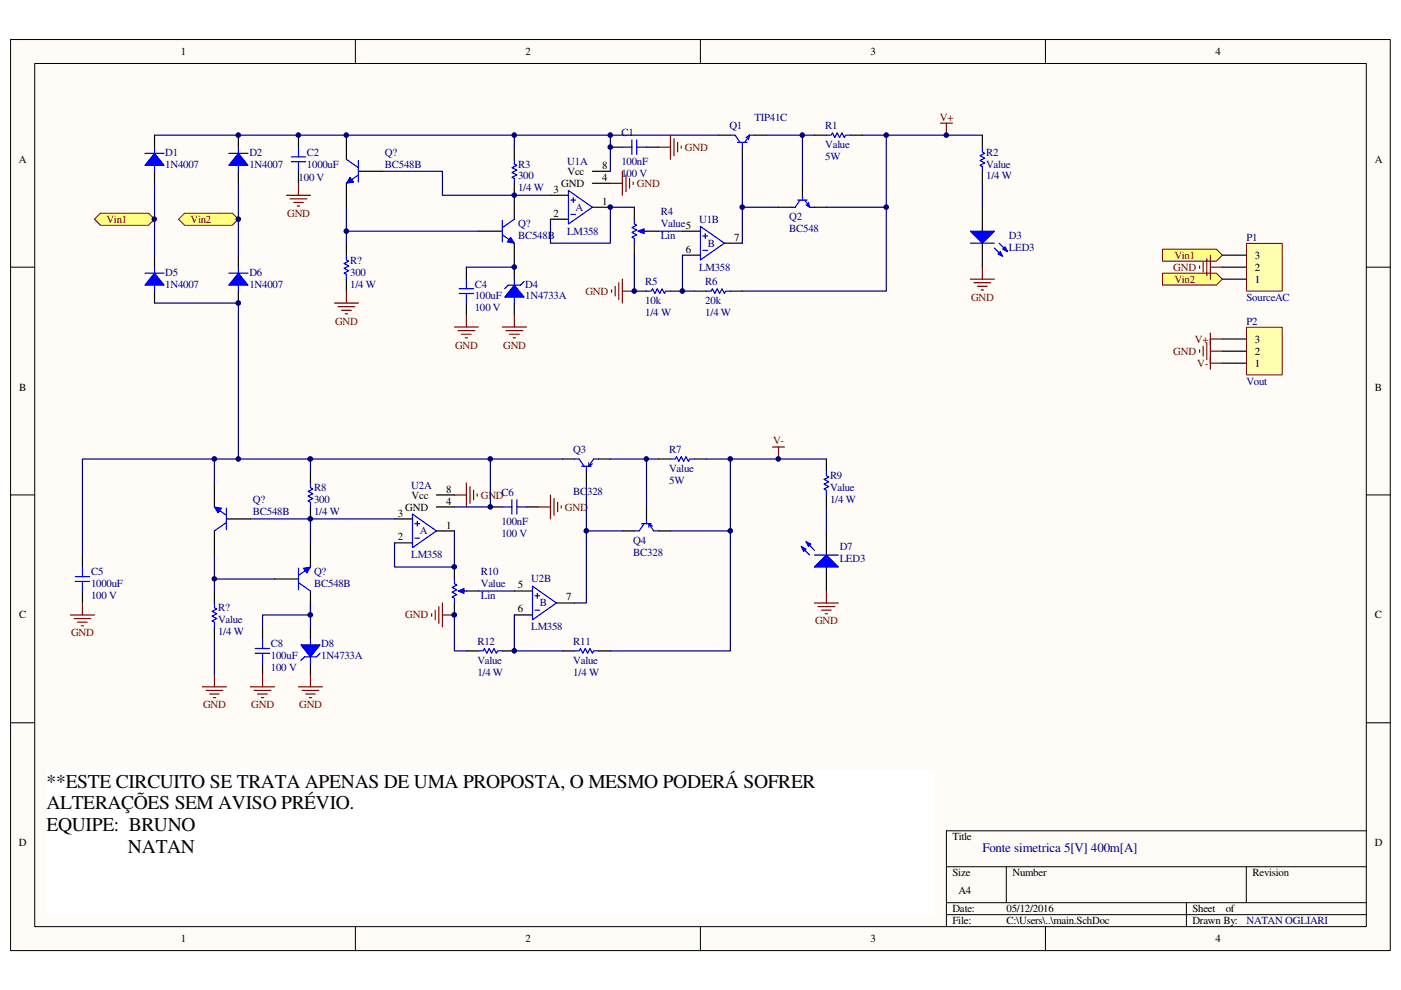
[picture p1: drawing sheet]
<svg xmlns="http://www.w3.org/2000/svg" width="297mm" height="210mm" viewBox="0 0 297 210" stroke-linecap="round" stroke-linejoin="round" font-family="sans-serif">
<path d="M2.3 8.4h292.5v193.1h-292.5z" fill="#fffcf8"/>
<path d="M2.2 8.4h292.6v193.1h-292.6z" fill="none" stroke="#000" stroke-width=".21"/>
<path d="M7.4 13.5h282.3v183h-282.3z" fill="#fffcf8"/>
<g fill="none" stroke="#000" stroke-width=".21">
<path d="M7.4 13.5h282.3v183h-282.3zM75.3 8.3v5.1M148.5 8.3v5.1M221.7 8.3v5.1M2.2 56.6h5.1M289.7 56.6h5.1M2.2 104.9h5.1M289.7 104.9h5.1M2.2 153.2h5.1M289.7 153.2h5.1M289.7 176.1h-89v20.4M75.3 196.5v5.1"/>
<path d="M148.5 196.5v5.1M200.7 183.8h89M200.7 191.4h89M200.7 193.9h89M213.4 183.8v7.6M221.7 196.5v5.1M251.5 191.4v5.1M264.2 183.8v7.6"/>
</g>
<path d="M32.8 28.7v2.5M32.8 36.3v2.6" fill="none" stroke="#000" stroke-width=".25"/>
<path d="M32.8 32.5l2 2.6h-4.1z" fill="#00f"/>
<path d="M30.7 32.5h4.1M32.8 32.5l2 2.6h-4.1zM32.8 31.2v5.1" fill="none" stroke="#00f" stroke-width=".25"/>
<path d="M50.5 28.7v2.5M50.5 36.3v2.6" fill="none" stroke="#000" stroke-width=".25"/>
<path d="M50.5 32.5l2.1 2.6h-4.1z" fill="#00f"/>
<path d="M48.5 32.5h4.1M50.5 32.5l2.1 2.6h-4.1zM50.5 31.2v5.1" fill="none" stroke="#00f" stroke-width=".25"/>
<path d="M32.8 54.1v2.5M32.8 61.7v2.6" fill="none" stroke="#000" stroke-width=".25"/>
<path d="M32.8 57.9l2 2.6h-4.1z" fill="#00f"/>
<path d="M30.7 57.9h4.1M32.8 57.9l2 2.6h-4.1zM32.8 56.6v5.1" fill="none" stroke="#00f" stroke-width=".25"/>
<path d="M50.5 54.1v2.5M50.5 61.7v2.6" fill="none" stroke="#000" stroke-width=".25"/>
<path d="M50.5 57.9l2.1 2.6h-4.1z" fill="#00f"/>
<path d="M61.8 34.3h3M61.8 33.3h3M63.3 31.2v2.1M63.3 34.3v2M48.5 57.9h4.1M50.5 57.9l2.1 2.6h-4.1zM50.5 56.6v5.1M16 122.3h3M16 123.3h3M17.5 120.2v2.1M17.5 123.3v2" fill="none" stroke="#00f" stroke-width=".25"/>
<path d="M63.3 28.7v2.5M63.3 36.3v2.6M17.5 117.7v2.5M17.5 125.3v2.5" fill="none" stroke="#000" stroke-width=".25"/>
<path d="M63.3 38.9v2.5M60.7 41.4h5.1M61.5 42.2h3.6M62.3 42.9h2M63 43.7h.5" fill="none" stroke="#800000" stroke-width=".25"/>
<path d="M32.8 38.9v15.2M50.5 38.9v15.2" fill="none" stroke="#000080" stroke-width=".25"/>
<path d="M20 46.5l1.3-1.3h10.2l1.3 1.3-1.3 1.3h-10.2z" fill-rule="evenodd" fill="#ffff80"/>
<path d="M20 46.5l1.3-1.3h10.2l1.3 1.3-1.3 1.3h-10.2z" fill="none" stroke="#800000" stroke-width=".21"/>
<path d="M37.8 46.5l1.3-1.3h10.2l1.2 1.3-1.2 1.3h-10.2z" fill-rule="evenodd" fill="#ffff80"/>
<path d="M37.8 46.5l1.3-1.3h10.2l1.2 1.3-1.2 1.3h-10.2z" fill="none" stroke="#800000" stroke-width=".21"/>
<path d="M264.3 51.6h7.6v10.1h-7.6z" fill="#ffffb0"/>
<path d="M264.3 51.6h7.6v10.1h-7.6z" fill="none" stroke="#800000" stroke-width=".21"/>
<path d="M259.2 59.2h5M259.2 56.6h5M259.2 54.1h5" fill="none" stroke="#000" stroke-width=".25"/>
<path d="M246.5 52.8h11.4l1.3 1.3-1.3 1.3h-11.4z" fill-rule="evenodd" fill="#ffff80"/>
<path d="M246.5 52.8h11.4l1.3 1.3-1.3 1.3h-11.4z" fill="none" stroke="#800000" stroke-width=".21"/>
<path d="M246.5 57.9h11.4l1.3 1.3-1.3 1.3h-11.4z" fill-rule="evenodd" fill="#ffff80"/>
<path d="M246.5 57.9h11.4l1.3 1.3-1.3 1.3h-11.4z" fill="none" stroke="#800000" stroke-width=".21"/>
<path d="M254.3 56.4v.5M255.1 55.6v2.1M255.9 54.9v3.5M256.6 54.1v5.1M256.6 56.6h2.6" fill="none" stroke="#800000" stroke-width=".25"/>
<path d="M264.3 69.4h7.6v10.1h-7.6z" fill="#ffffb0"/>
<path d="M264.3 69.4h7.6v10.1h-7.6z" fill="none" stroke="#800000" stroke-width=".21"/>
<path d="M125.6 38.9h3.8M125.6 36.3h3.8M109 56.6v2.6M116.7 41.4h3.8M116.7 46.5h3.8M125.6 43.9h3.8M109 64.3v2.5M259.2 77h5M259.2 74.5h5M259.2 71.9h5" fill="none" stroke="#000" stroke-width=".25"/>
<path d="M129.4 38.9h2.5M131.9 36.3v5.1M132.7 37.1v3.5M133.5 37.8v2.1M134.2 38.6v.5M254.3 74.2v.5M255.1 73.4v2.1M255.9 72.6v3.6M256.6 70.6v7.7M256.6 74.5h2.6M256.6 71.9h2.6M256.6 77h2.6" fill="none" stroke="#800000" stroke-width=".25"/>
<path d="M120.5 40.4l5.1 3.5-5.1 3.6zM121 42.4h1M121 45.5h1M121.5 41.9v1" fill="none" stroke="#00f" stroke-width=".25"/>
<path d="M109 60.5l2.1 2.5h-4.1z" fill="#00f"/>
<g fill="none" stroke="#00f" stroke-width=".25">
<path d="M131.9 31.2h2.1M134 29.7v3.1M135 31.2h2.1M135 29.7v3.1M154.9 28.7h1l1 1.5M156.4 30.2h2M157.4 30.2v1M158.9 28.7l-1 1.5M158.9 28.7l-.7 .5M158.9 28.7l-.2 1M158.9 28.7h1M98.9 59.2v2"/>
<path d="M109 59.2v5.1M111.1 59.7l-.7 .8h-2.6l-.8 .7M169.1 42.4h2.1M169.6 42.4l-1 1.5h-1M170.1 41.4v1M170.6 42.4l1.1 1.5M170.9 43.4l.8 .5M171.4 42.9l.3 1M171.7 43.9h1M97.4 62.2h3M97.4 61.2h3M98.9 62.2v2.1"/>
<path d="M109 60.5l2.1 2.5h-4.1z"/>
</g>
<g fill="none" stroke="#800000" stroke-width=".25">
<path d="M139.6 31.2h2.6M142.2 28.7v5.1M142.9 29.4v3.6M143.7 30.2v2M144.4 30.9v.6M96.3 69.3h5.1M97.1 70.1h3.6M97.9 70.9h2M98.6 71.6h.5M98.9 66.8v2.5M106.5 69.3h5.1M107.3 70.1h3.6"/>
<path d="M108 70.9h2.1M108.8 71.6h.5M109 66.8v2.5"/>
</g>
<path d="M129.4 31.2h2.5M137.1 31.2h2.5M152.3 28.7h2.6M157.4 31.2v2.6M159.9 28.7h2.6M170.1 38.9v2.5M98.9 56.6v2.6M165.1 43.9h2.5M172.7 43.9h2.5M208.3 43.9v5.1M208.3 51.6v5M98.9 64.3v2.5" fill="none" stroke="#000" stroke-width=".25"/>
<path d="M162.5 28.7h7.6v10.2M170.1 28.7h2.6" fill="none" stroke="#000080" stroke-width=".25"/>
<path d="M205.7 49h5.1l-2.5 2.6z" fill="#00f"/>
<path d="M205.7 49h5.1l-2.5 2.6zM210.8 52.6l1.8 1.8M211.8 51.6l1.8 1.7" fill="none" stroke="#00f" stroke-width=".25"/>
<path d="M211.6 53.8l.5-.5 .5 1.1z" fill="#00f"/>
<path d="M211.6 53.8l.5-.5 .5 1.1z" fill="none" stroke="#00f" stroke-width=".25"/>
<path d="M212.6 52.8l.5-.5 .5 1z" fill="#00f"/>
<path d="M205.7 51.6h5.1M212.6 52.8l.5-.5 .5 1z" fill="none" stroke="#00f" stroke-width=".25"/>
<path d="M199.4 26.1h2.5M200.7 26.1v2.6M205.7 59.2h5.1M206.5 59.9h3.6M208.3 56.6v2.6M207.3 60.7h2M208 61.5h.5M96.3 104.9h2.6M98.9 102.4v5.1M99.6 103.2v3.5M100.4 103.9v2.1M101.2 104.7v.5" fill="none" stroke="#800000" stroke-width=".25"/>
<path d="M182.8 28.7h25.5M208.3 38.9v5" fill="none" stroke="#000080" stroke-width=".25"/>
<path d="M65.8 132.9v2.6M65.8 140.5v2.6" fill="none" stroke="#000" stroke-width=".25"/>
<path d="M63.8 136.7h4.1l-2.1 2.6z" fill="#00f"/>
<path d="M106.5 107.5h2M108.5 106v3M109.6 107.5h2M109.6 106v3M54.1 138.5h3.1M54.1 137.5h3.1M55.7 135.5v2M55.7 138.5v2M63.8 136.7h4.1l-2.1 2.6zM65.8 135.5v5M67.9 138.5l-.8 .8h-2.5l-.8 .7" fill="none" stroke="#00f" stroke-width=".25"/>
<g fill="none" stroke="#800000" stroke-width=".25">
<path d="M114.2 107.5h2.5M116.7 104.9v5.1M117.5 105.7v3.6M118.2 106.5v2M119 107.2v.5M53.1 145.6h5.1M53.8 146.4h3.6M54.6 147.2h2.1M55.4 147.9h.5M55.7 143.1v2.5M63.3 145.6h5.1M64 146.4h3.6"/>
<path d="M64.8 147.2h2M65.6 147.9h.5M65.8 143.1v2.5"/>
</g>
<path d="M104 107.5h2.5M111.6 107.5h2.6M175.2 112.6v5.1M55.7 132.9v2.6M175.2 120.2v5.1M55.7 140.5v2.6" fill="none" stroke="#000" stroke-width=".25"/>
<path d="M129.4 97.3h10.2" fill="none" stroke="#000080" stroke-width=".25"/>
<path d="M172.7 120.2l2.5-2.5 2.6 2.5z" fill="#00f"/>
<path d="M169.9 115.9l1.8 1.8M170.9 114.9l1.8 1.8M172.7 120.2l2.5-2.5 2.6 2.5z" fill="none" stroke="#00f" stroke-width=".25"/>
<path d="M170.9 114.9l1 .5-.5 .5z" fill="#00f"/>
<path d="M170.9 114.9l1 .5-.5 .5z" fill="none" stroke="#00f" stroke-width=".25"/>
<path d="M169.9 115.9l1 .5-.5 .5z" fill="#00f"/>
<g fill="none" stroke="#00f" stroke-width=".25">
<path d="M109 33.8v1l.6 .3-1.1 .5 1.1 .5-1.1 .5 1.1 .5-1.1 .5 .5 .2v1.1M175.2 28.7h1l.3-.5 .5 1 .5-1 .5 1 .5-1 .5 1 .3-.5h1M208.3 31.2v1l.5 .3-1 .5 1 .5-1 .5 1 .5-1 .6 .5 .2v1M135.8 49h1.3M148.5 48l5.1 3.6-5.1 3.5zM149 50h1M149 53.1h1M149.5 49.5v1M149.8 61.7h1l.2-.5 .5 1 .6-1 .5 1 .5-1 .5 1 .2-.5h1.1M121.8 97.3h1l1 1.5M123.3 98.8h2M124.3 98.8v1.1"/>
<path d="M124.8 98.1v.7M125.6 98.3l-.8 .5M126.9 97.3h-1l-1.1 1.5M65.8 102.4v1l.5 .3-1 .5 1 .5-1 .5 1 .5-1 .5 .5 .3v1M87.5 109l5 3.6-5 3.5zM88 111h1M88 114.1h1M88.5 110.5v1M136 111h2.1M136.6 111l-1.1 1.6h-1M137.1 110v1M137.6 111l1 1.6h1"/>
<path d="M137.6 111v.8M137.6 111l.7 .5M169.9 115.9l1 .5-.5 .5zM172.7 117.7h5.1"/>
</g>
<path d="M163.8 94.8h2.5M165.1 94.8v2.5M172.7 127.8h5.1M173.4 128.6h3.6M174.2 129.4h2M175 130.1h.5M175.2 125.3v2.5" fill="none" stroke="#800000" stroke-width=".25"/>
<path d="M109 28.7v2.5M157.4 43.9h7.7M104 97.3v10.2h-7.7M137.1 97.3v10.2M175.2 107.5v5.1" fill="none" stroke="#000080" stroke-width=".25"/>
<g fill="none" stroke="#000" stroke-width=".25">
<path d="M109 31.2v2.6M109 38.9v2.5M172.7 28.7h2.5M180.3 28.7h2.5M208.3 28.7v2.5M208.3 36.3v2.6M134.5 43.9v2.6M134.5 51.6v2.5M144.7 49h3.8M144.7 54.1h3.8M153.6 51.6h3.8M147.2 61.7h2.6"/>
<path d="M154.9 61.7h2.5M65.8 99.9v2.5M119.2 97.3h2.6M124.3 99.9v2.5M126.9 97.3h2.5M65.8 107.5v2.5M83.6 110h3.9M83.6 115.1h3.9M92.5 112.6h3.8M92.5 107.5h3.8M92.5 104.9h3.8M131.9 112.6h2.6"/>
<path d="M137.1 107.5v2.5M139.6 112.6h2.6"/>
</g>
<path d="M135.3 49l1.3-.5v1z" fill="#00f"/>
<path d="M134.5 46.5v1l.5 .3-1 .5 1 .5-1 .5 1 .5-1 .5 .5 .2v1.1M135.3 49l1.3-.5v1z" fill="none" stroke="#00f" stroke-width=".25"/>
<path d="M137.1 49h2.5" fill="none" stroke="#000" stroke-width=".25"/>
<path d="M157.4 33.8v17.8M187.9 28.7v15.2h-12.7M134.5 43.9h-5.1v7.7h-12.7v-5.1M139.6 49h5.1M144.7 54.1v7.6h2.5M187.9 43.9v17.8h-30.5" fill="none" stroke="#000080" stroke-width=".25"/>
<path d="M131.2 59.9v3.6M131.9 59.2v5.1M129.7 61.5v.5M130.4 60.7v2M131.9 61.7h2.6" fill="none" stroke="#800000" stroke-width=".25"/>
<path d="M9.9 163.5h188.2v30.4h-188.2z" fill="#fff"/>
<path d="M9.9 163.5h188.2v30.4h-188.2z" fill="none" stroke="#fff" stroke-width=".21"/>
<path d="M139.6 97.3h2.6M147.2 97.3h2.6M175.2 97.3v2.6M175.2 104.9v2.6M96.3 120.2v2.6M96.3 127.8v2.6" fill="none" stroke="#000" stroke-width=".25"/>
<path d="M142.2 97.3h1l.2-.5 .5 1 .5-1 .5 1 .6-1 .5 1 .2-.5h1M175.2 99.9v1l.5 .2-1 .5 1 .6-1 .5 1 .5-1 .5 .5 .2v1M97.6 125.3h1.3" fill="none" stroke="#00f" stroke-width=".25"/>
<path d="M149.8 97.3h25.4M154.9 97.3v15.3h-12.7M96.3 112.6v7.6h-12.7v-5.1M124.3 102.4v10.2h7.6" fill="none" stroke="#000080" stroke-width=".25"/>
<path d="M97.1 125.3l1.3-.5v1z" fill="#00f"/>
<path d="M73.4 33.8l2.6 1.8M76 37.1l-2.6 1.8M76 34v4.6M137.1 61.7h1l.2-.5 .5 1 .6-1 .5 1 .5-1 .5 1 .2-.5h1.1M96.3 122.8v1l.6 .2-1.1 .5 1.1 .6-1.1 .5 1.1 .5-1.1 .5 .5 .2v1M97.1 125.3l1.3-.5v1zM101.4 138h1l.3-.5 .5 1 .5-1 .5 1 .5-1 .5 1 .3-.5h1M112.9 124.3l5.1 3.5-5.1 3.6zM113.4 126.3h1M113.4 129.4h1M113.9 125.8v1M121.8 138h1l.3-.5 .5 1 .5-1 .5 1 .5-1 .5 1 .3-.5h1" fill="none" stroke="#00f" stroke-width=".25"/>
<g fill="none" stroke="#000" stroke-width=".25">
<path d="M73.4 28.7v5.1M73.4 38.9v5M76 36.3h5.1M134.5 61.7h2.6M142.2 61.7h2.5M98.9 125.3h2.5M98.9 138h2.5M106.5 138h2.5M109 125.3h3.9M109 130.4h3.9M118 127.8h3.8M119.2 138h2.6"/>
<path d="M126.9 138h2.5"/>
</g>
<path d="M14.9 130.4h5.1M15.7 131.1h3.6M16.5 131.9h2M17.2 132.7h.5M17.5 127.8v2.6M91.5 130.1v.5M92.3 129.4v2M93 128.6v3.6M93.8 127.8v5.1M93.8 130.4h2.5" fill="none" stroke="#800000" stroke-width=".25"/>
<path d="M134.5 54.1v7.6M124.3 112.6v15.2h-2.5M154.9 112.6v25.4h-25.5M96.3 130.4v7.6h2.6M101.4 125.3h7.6M109 130.4v7.6h10.2" fill="none" stroke="#000080" stroke-width=".25"/>
<path d="M74.2 37.6l.8 1-1.6 .3z" fill="#00f"/>
<path d="M74.2 37.6l.8 1-1.6 .3z" fill="none" stroke="#00f" stroke-width=".21"/>
<path d="M73.4 51.6v2.5M73.4 59.2v2.5M101.4 49h5.1M109 41.4v5.1M109 51.6v5" fill="none" stroke="#000" stroke-width=".25"/>
<path d="M73.4 54.1v1l.6 .3-1.1 .5 1.1 .5-1.1 .5 1.1 .5-1.1 .5 .5 .3v1M106.5 49.8l2.5 1.8M106.5 46.7v4.6M109 46.5l-2.5 1.8" fill="none" stroke="#00f" stroke-width=".25"/>
<path d="M70.9 64.3h5.1M71.7 65h3.5M72.4 65.8h2.1M73.2 66.5h.5M73.4 61.7v2.6" fill="none" stroke="#800000" stroke-width=".25"/>
<path d="M32.8 28.7h119.5M73.4 43.9v7.7" fill="none" stroke="#000080" stroke-width=".25"/>
<path d="M108.3 50.3l.7 1.3-1.5-.3z" fill="#00f"/>
<path d="M108.3 50.3l.7 1.3-1.5-.3z" fill="none" stroke="#00f" stroke-width=".21"/>
<path d="M81.1 36.3h12.7v5.1h22.9M129.4 28.7v7.6M73.4 49h28M98.9 56.6h10.1M32.8 64.3h17.7v33h-33v20.4M50.5 97.3h68.7M65.8 97.3v2.6" fill="none" stroke="#000080" stroke-width=".25"/>
<path d="M65.8 115.1v5.1M58.2 122.8h5.1M65.8 125.3v5.1" fill="none" stroke="#000" stroke-width=".25"/>
<path d="M63.3 123.5l2.5 1.8M63.3 120.5v4.6M65.8 120.2l-2.5 1.8" fill="none" stroke="#00f" stroke-width=".25"/>
<path d="M64.3 120.5l1.5-.3-.7 1.3z" fill="#00f"/>
<path d="M64.3 120.5l1.5-.3-.7 1.3z" fill="none" stroke="#00f" stroke-width=".21"/>
<path d="M83.6 110h-17.8v5.1M65.8 130.4h-10.1v2.5M65.8 127.8v5.1" fill="none" stroke="#000080" stroke-width=".25"/>
<path d="M45.5 102.4v5.1M45.5 112.6v5.1M48 110h5.1" fill="none" stroke="#000" stroke-width=".25"/>
<path d="M45.5 107.5l2.5 1.8M48 110.8l-2.5 1.8M48 107.7v4.6" fill="none" stroke="#00f" stroke-width=".25"/>
<path d="M45.5 107.5l1.5 .2-.8 1.1z" fill="#00f"/>
<path d="M45.5 107.5l1.5 .2-.8 1.1z" fill="none" stroke="#00f" stroke-width=".21"/>
<path d="M45.5 125.3v2.5M45.5 132.9v2.6" fill="none" stroke="#000" stroke-width=".25"/>
<path d="M45.5 127.8v1.1l.5 .2-1 .5 1 .5-1 .5 1 .5-1 .6 .5 .2v1" fill="none" stroke="#00f" stroke-width=".25"/>
<path d="M45.5 97.3v5.1M45.5 117.7v7.6M53.1 110h12.7M45.5 135.5v7.6M45.5 122.8h12.7" fill="none" stroke="#000080" stroke-width=".25"/>
<path d="M42.9 145.6h5.1M43.7 146.4h3.5M44.4 147.2h2.1M45.2 147.9h.5M45.5 143.1v2.5" fill="none" stroke="#800000" stroke-width=".25"/>
<circle cx="32.7" cy="46.5" r=".48" fill="#000080"/>
<circle cx="32.7" cy="46.5" r=".48" fill="none" stroke="#000080" stroke-width=".21"/>
<circle cx="45.4" cy="122.7" r=".48" fill="#000080"/>
<circle cx="45.4" cy="122.7" r=".48" fill="none" stroke="#000080" stroke-width=".21"/>
<circle cx="45.4" cy="97.3" r=".49" fill="#000080"/>
<circle cx="45.4" cy="97.3" r=".49" fill="none" stroke="#000080" stroke-width=".21"/>
<circle cx="50.5" cy="97.3" r=".49" fill="#000080"/>
<circle cx="50.5" cy="97.3" r=".49" fill="none" stroke="#000080" stroke-width=".21"/>
<circle cx="50.5" cy="64.2" r=".49" fill="#000080"/>
<circle cx="50.5" cy="64.2" r=".49" fill="none" stroke="#000080" stroke-width=".21"/>
<circle cx="50.5" cy="46.5" r=".49" fill="#000080"/>
<circle cx="50.5" cy="46.5" r=".49" fill="none" stroke="#000080" stroke-width=".21"/>
<circle cx="50.5" cy="28.6" r=".49" fill="#000080"/>
<circle cx="50.5" cy="28.6" r=".49" fill="none" stroke="#000080" stroke-width=".21"/>
<circle cx="63.3" cy="28.6" r=".49" fill="#000080"/>
<circle cx="63.3" cy="28.6" r=".49" fill="none" stroke="#000080" stroke-width=".21"/>
<circle cx="65.8" cy="130.4" r=".49" fill="#000080"/>
<circle cx="65.8" cy="130.4" r=".49" fill="none" stroke="#000080" stroke-width=".21"/>
<circle cx="65.8" cy="110" r=".49" fill="#000080"/>
<circle cx="65.8" cy="110" r=".49" fill="none" stroke="#000080" stroke-width=".21"/>
<circle cx="65.8" cy="97.3" r=".49" fill="#000080"/>
<circle cx="65.8" cy="97.3" r=".49" fill="none" stroke="#000080" stroke-width=".21"/>
<circle cx="73.4" cy="49" r=".49" fill="#000080"/>
<circle cx="73.4" cy="49" r=".49" fill="none" stroke="#000080" stroke-width=".21"/>
<circle cx="73.4" cy="28.6" r=".48" fill="#000080"/>
<circle cx="73.4" cy="28.6" r=".48" fill="none" stroke="#000080" stroke-width=".21"/>
<circle cx="96.3" cy="130.4" r=".49" fill="#000080"/>
<circle cx="96.3" cy="130.4" r=".49" fill="none" stroke="#000080" stroke-width=".21"/>
<circle cx="96.3" cy="120.2" r=".48" fill="#000080"/>
<circle cx="96.3" cy="120.2" r=".48" fill="none" stroke="#000080" stroke-width=".21"/>
<circle cx="103.9" cy="107.5" r=".49" fill="#000080"/>
<circle cx="103.9" cy="107.5" r=".49" fill="none" stroke="#000080" stroke-width=".21"/>
<circle cx="103.9" cy="97.3" r=".49" fill="#000080"/>
<circle cx="103.9" cy="97.3" r=".49" fill="none" stroke="#000080" stroke-width=".21"/>
<circle cx="109" cy="138" r=".48" fill="#000080"/>
<circle cx="109" cy="138" r=".48" fill="none" stroke="#000080" stroke-width=".21"/>
<circle cx="109" cy="56.6" r=".48" fill="#000080"/>
<circle cx="109" cy="56.6" r=".48" fill="none" stroke="#000080" stroke-width=".21"/>
<circle cx="109" cy="41.4" r=".48" fill="#000080"/>
<circle cx="109" cy="41.4" r=".48" fill="none" stroke="#000080" stroke-width=".21"/>
<circle cx="109" cy="28.6" r=".48" fill="#000080"/>
<circle cx="109" cy="28.6" r=".48" fill="none" stroke="#000080" stroke-width=".21"/>
<circle cx="124.3" cy="112.5" r=".49" fill="#000080"/>
<circle cx="124.3" cy="112.5" r=".49" fill="none" stroke="#000080" stroke-width=".21"/>
<circle cx="129.4" cy="43.9" r=".48" fill="#000080"/>
<circle cx="129.4" cy="43.9" r=".48" fill="none" stroke="#000080" stroke-width=".21"/>
<circle cx="129.4" cy="31.2" r=".48" fill="#000080"/>
<circle cx="129.4" cy="31.2" r=".48" fill="none" stroke="#000080" stroke-width=".21"/>
<circle cx="129.4" cy="28.6" r=".48" fill="#000080"/>
<circle cx="129.4" cy="28.6" r=".48" fill="none" stroke="#000080" stroke-width=".21"/>
<circle cx="134.5" cy="61.7" r=".49" fill="#000080"/>
<circle cx="134.5" cy="61.7" r=".49" fill="none" stroke="#000080" stroke-width=".21"/>
<circle cx="137" cy="97.3" r=".48" fill="#000080"/>
<circle cx="137" cy="97.3" r=".48" fill="none" stroke="#000080" stroke-width=".21"/>
<circle cx="144.7" cy="61.7" r=".49" fill="#000080"/>
<circle cx="144.7" cy="61.7" r=".49" fill="none" stroke="#000080" stroke-width=".21"/>
<circle cx="154.8" cy="112.5" r=".48" fill="#000080"/>
<circle cx="154.8" cy="112.5" r=".48" fill="none" stroke="#000080" stroke-width=".21"/>
<circle cx="154.8" cy="97.3" r=".49" fill="#000080"/>
<circle cx="154.8" cy="97.3" r=".49" fill="none" stroke="#000080" stroke-width=".21"/>
<circle cx="157.4" cy="43.9" r=".48" fill="#000080"/>
<circle cx="157.4" cy="43.9" r=".48" fill="none" stroke="#000080" stroke-width=".21"/>
<circle cx="165" cy="97.3" r=".48" fill="#000080"/>
<circle cx="165" cy="97.3" r=".48" fill="none" stroke="#000080" stroke-width=".21"/>
<circle cx="170.1" cy="28.6" r=".49" fill="#000080"/>
<circle cx="170.1" cy="28.6" r=".49" fill="none" stroke="#000080" stroke-width=".21"/>
<circle cx="187.9" cy="43.9" r=".48" fill="#000080"/>
<circle cx="187.9" cy="43.9" r=".48" fill="none" stroke="#000080" stroke-width=".21"/>
<circle cx="187.9" cy="28.6" r=".48" fill="#000080"/>
<circle cx="187.9" cy="28.6" r=".48" fill="none" stroke="#000080" stroke-width=".21"/>
<circle cx="200.6" cy="28.6" r=".49" fill="#000080"/>
<circle cx="200.6" cy="28.6" r=".49" fill="none" stroke="#000080" stroke-width=".21"/>
<g font-size="4.1">
<text x="9.9" y="167">**ESTE CIRCUITO SE TRATA APENAS DE UMA PROPOSTA, O MESMO PODERÁ SOFRER</text>
<text x="9.9" y="171.6">ALTERAÇÕES SEM AVISO PRÉVIO.</text>
<text x="9.9" y="176.2">EQUIPE: BRUNO</text>
<text x="27.1" y="180.8">NATAN</text>
</g>
<text font-size="2.8" fill="#000080" x="208.3" y="180.6">Fonte simetrica 5[V] 400m[A]</text>
<g font-size="2.3">
<text x="38.3" y="11.6">1</text>
<text x="111.4" y="11.6">2</text>
<text x="184.6" y="11.6">3</text>
<text x="257.7" y="11.6">4</text>
<text x="4" y="34.5">A</text>
<text x="127.7" y="35.8">8</text>
<text x="291.5" y="34.5">A</text>
<text x="117.4" y="40.9">3</text>
<text x="119" y="39.6">GND</text>
<text x="120.4" y="37">Vcc</text>
<text x="127.7" y="38.3">4</text>
<text x="117.4" y="45.9">2</text>
<text x="127.7" y="43.4">1</text>
<text x="145.4" y="53.6">6</text>
<text x="155.7" y="51">7</text>
<text x="266.1" y="59.9">1</text>
<text x="266.1" y="57.4">2</text>
<text x="266.1" y="54.8">3</text>
<text x="266.1" y="77.7">1</text>
<text x="266.1" y="75.2">2</text>
<text x="266.1" y="72.6">3</text>
<text x="4.1" y="82.8">B</text>
<text x="291.5" y="82.8">B</text>
<text x="87.2" y="105.7">Vcc</text>
<text x="94.6" y="104.4">8</text>
<text x="94.6" y="107">4</text>
<text x="84.3" y="109.5">3</text>
<text x="85.9" y="108.2">GND</text>
<text x="94.6" y="112.1">1</text>
<text x="84.3" y="114.6">2</text>
<text x="109.8" y="124.8">5</text>
<text x="4.1" y="131.1">C</text>
<text x="109.8" y="129.8">6</text>
<text x="120" y="127.3">7</text>
<text x="291.5" y="131.1">C</text>
<text x="4" y="179.4">D</text>
<text x="201.9" y="178.1">Title</text>
<text x="291.5" y="179.4">D</text>
<text x="201.9" y="185.8">Size</text>
<text x="214.7" y="185.8">Number</text>
<text x="265.6" y="185.8">Revision</text>
<text x="203.2" y="189.6">A4</text>
<text x="201.9" y="193.4">Date:</text>
<text x="201.9" y="196">File:</text>
<text x="213.4" y="193.4">05/12/2016</text>
<text x="213.4" y="196">C:\Users\..\main.SchDoc</text>
<text x="252.8" y="196">Drawn By:</text>
<text x="252.8" y="193.4">Sheet</text>
<text x="259.9" y="193.4">of</text>
<text x="38.3" y="199.8">1</text>
<text x="111.4" y="199.8">2</text>
<text x="184.6" y="199.8">3</text>
<text x="257.7" y="199.8">4</text>
</g>
<g font-size="2.3" fill="#000080">
<text x="131.7" y="28.9">C1</text>
<text x="154.6" y="27.4">Q1</text>
<text x="160" y="25.6">TIP41C</text>
<text x="175" y="27.4">R1</text>
<text x="35" y="33">D1</text>
<text x="35" y="35.5">1N4007</text>
<text x="52.9" y="33">D2</text>
<text x="52.9" y="35.5">1N4007</text>
<text x="65.1" y="33">C2</text>
<text x="65.1" y="35.5">1000uF</text>
<text x="81.6" y="33">Q?</text>
<text x="81.6" y="35.5">BC548B</text>
<text x="109.9" y="35.5">R3</text>
<text x="120.3" y="35">U1A</text>
<text x="131.7" y="35">100nF</text>
<text x="175" y="31.5">Value</text>
<text x="175" y="34">5W</text>
<text x="209.1" y="33">R2</text>
<text x="209.1" y="35.5">Value</text>
<text x="63.3" y="38.3">100 V</text>
<text x="109.9" y="40.6">1/4 W</text>
<text x="109.9" y="38.1">300</text>
<text x="131.7" y="37.5">100 V</text>
<text x="209.1" y="38.1">1/4 W</text>
<text x="122" y="44.7">A</text>
<text x="140.1" y="45.7">R4</text>
<text x="148.2" y="47.2">U1B</text>
<text x="167.3" y="46.7">Q2</text>
<text x="109.9" y="48.2">Q?</text>
<text x="109.9" y="50.8">BC548B</text>
<text x="120.3" y="49.7">LM358</text>
<text x="140.1" y="50.8">Lin</text>
<text x="140.1" y="48.2">Value5</text>
<text x="150.1" y="52.3">B</text>
<text x="167.3" y="49.2">BC548</text>
<text x="213.9" y="50.8">D3</text>
<text x="213.9" y="53.3">LED3</text>
<text x="264.3" y="51">P1</text>
<text x="35" y="58.4">D5</text>
<text x="52.9" y="58.4">D6</text>
<text x="74.2" y="55.9">R?</text>
<text x="74.2" y="58.4">300</text>
<text x="148.2" y="57.4">LM358</text>
<text x="35" y="61">1N4007</text>
<text x="52.9" y="61">1N4007</text>
<text x="74.2" y="61">1/4 W</text>
<text x="100.7" y="61">C4</text>
<text x="100.7" y="63.5">100uF</text>
<text x="111.4" y="61">D4</text>
<text x="111.4" y="63.5">1N4733A</text>
<text x="136.8" y="60.5">R5</text>
<text x="136.8" y="64.5">10k</text>
<text x="149.5" y="60.5">R6</text>
<text x="149.5" y="64.5">20k</text>
<text x="264.3" y="63.8">SourceAC</text>
<text x="100.7" y="66">100 V</text>
<text x="136.8" y="67.1">1/4 W</text>
<text x="149.5" y="67.1">1/4 W</text>
<text x="264.3" y="68.8">P2</text>
<text x="264.3" y="81.5">Vout</text>
<text x="121.5" y="96">Q3</text>
<text x="141.9" y="96">R7</text>
<text x="141.9" y="100.1">Value</text>
<text x="176" y="101.6">R9</text>
<text x="53.6" y="106.7">Q?</text>
<text x="66.6" y="104.2">R8</text>
<text x="66.6" y="106.7">300</text>
<text x="87.2" y="103.7">U2A</text>
<text x="121.5" y="104.9">BC328</text>
<text x="141.9" y="102.7">5W</text>
<text x="176" y="104.2">Value</text>
<text x="176" y="106.7">1/4 W</text>
<text x="53.6" y="109.3">BC548B</text>
<text x="66.6" y="109.3">1/4 W</text>
<text x="89" y="113.3">A</text>
<text x="106.3" y="113.8">100 V</text>
<text x="106.3" y="111.3">100nF</text>
<text x="87.2" y="118.4">LM358</text>
<text x="134.3" y="115.4">Q4</text>
<text x="134.3" y="117.9">BC328</text>
<text x="178.1" y="116.6">D7</text>
<text x="178.1" y="119.2">LED3</text>
<text x="19.3" y="122">C5</text>
<text x="19.3" y="124.5">1000uF</text>
<text x="66.6" y="122">Q?</text>
<text x="66.6" y="124.5">BC548B</text>
<text x="102" y="122">R10</text>
<text x="102" y="124.5">Value</text>
<text x="112.6" y="123.5">U2B</text>
<text x="19.3" y="127">100 V</text>
<text x="46.3" y="129.6">R?</text>
<text x="102" y="127">Lin</text>
<text x="114.4" y="128.6">B</text>
<text x="46.3" y="134.7">1/4 W</text>
<text x="46.3" y="132.1">Value</text>
<text x="57.4" y="137.2">C8</text>
<text x="68.1" y="137.2">D8</text>
<text x="101.2" y="136.7">R12</text>
<text x="112.6" y="133.6">LM358</text>
<text x="121.5" y="136.7">R11</text>
<text x="57.4" y="142.3">100 V</text>
<text x="57.4" y="139.8">100uF</text>
<text x="68.1" y="139.8">1N4733A</text>
<text x="101.2" y="143.3">1/4 W</text>
<text x="101.2" y="140.8">Value</text>
<text x="121.5" y="143.3">1/4 W</text>
<text x="121.5" y="140.8">Value</text>
<text x="264.3" y="196">NATAN OGLIARI</text>
</g>
<g font-size="2.3" fill="#800000">
<text x="199.3" y="25.6">V+</text>
<text x="145.2" y="32">GND</text>
<text x="135" y="39.6">GND</text>
<text x="22.6" y="47.2">Vin1</text>
<text x="40.4" y="47.2">Vin2</text>
<text x="60.9" y="45.9">GND</text>
<text x="248.7" y="57.4">GND</text>
<text x="249" y="54.8">Vin1</text>
<text x="249" y="59.9">Vin2</text>
<text x="124.1" y="62.5">GND</text>
<text x="205.9" y="63.8">GND</text>
<text x="71.1" y="68.8">GND</text>
<text x="96.5" y="73.9">GND</text>
<text x="106.7" y="73.9">GND</text>
<text x="248.7" y="75.2">GND</text>
<text x="253.3" y="72.6">V+</text>
<text x="253.8" y="77.7">V-</text>
<text x="163.9" y="94.2">V-</text>
<text x="102" y="105.7">GNDC6</text>
<text x="119.8" y="108.2">GND</text>
<text x="85.9" y="131.1">GND</text>
<text x="15.1" y="134.9">GND</text>
<text x="172.8" y="132.4">GND</text>
<text x="43.1" y="150.2">GND</text>
<text x="53.3" y="150.2">GND</text>
<text x="63.4" y="150.2">GND</text>
</g>
</svg>
